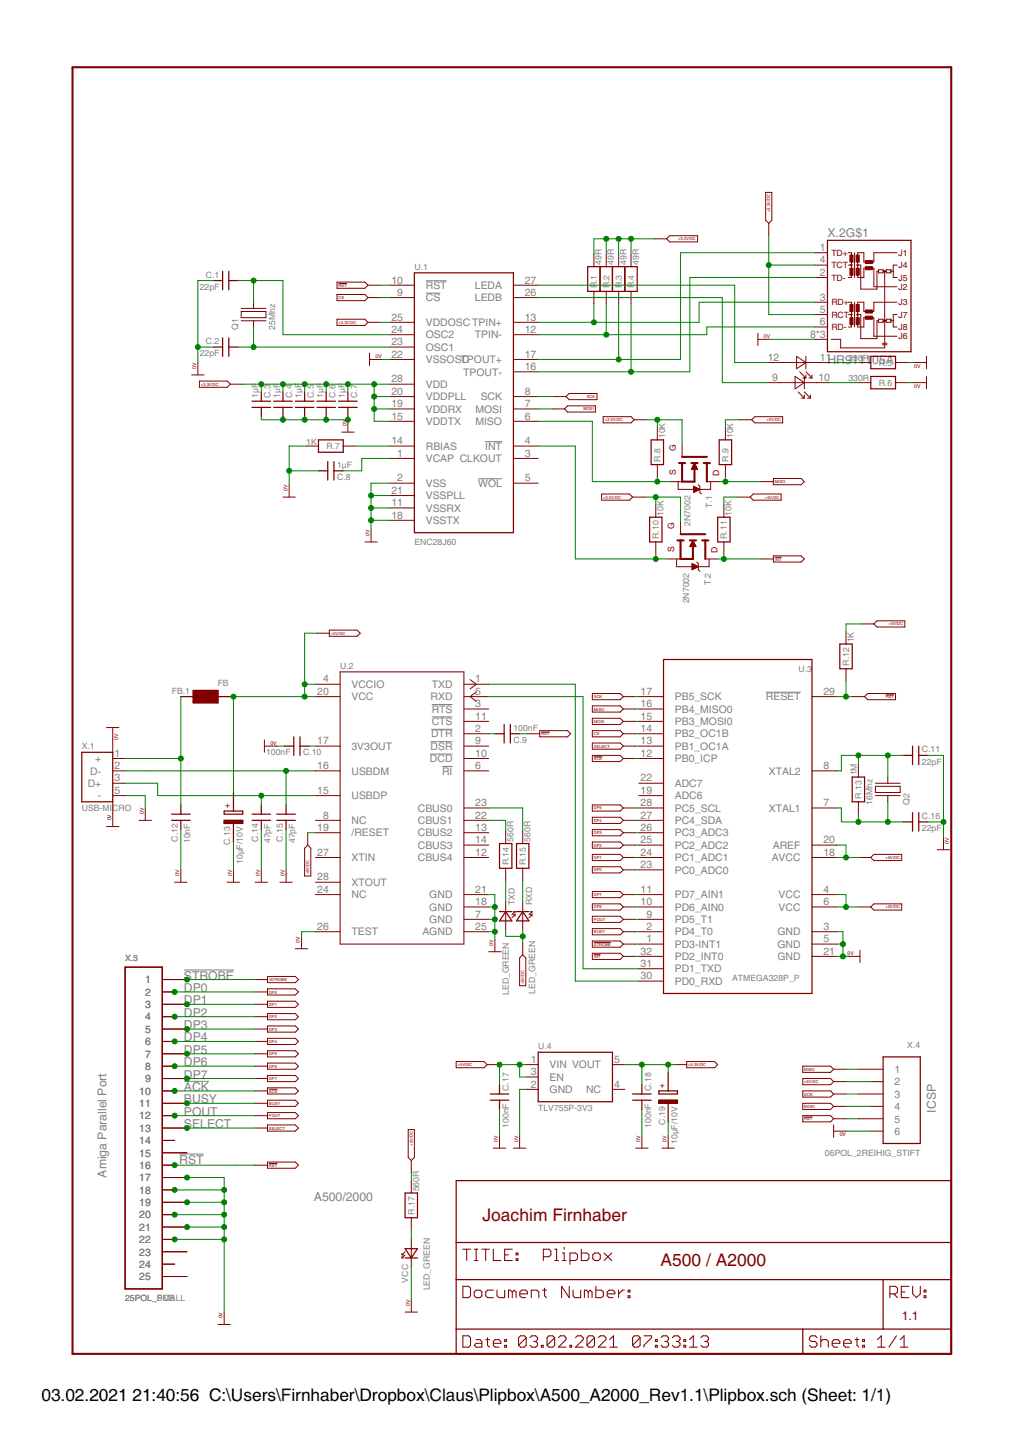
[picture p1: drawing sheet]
<svg xmlns="http://www.w3.org/2000/svg" width="210mm" height="297mm" viewBox="0 0 210 297" stroke-linecap="round" stroke-linejoin="round" font-family="sans-serif">
<g fill="none" stroke="#808080" stroke-width=".21">
<path d="M87.4 57.6h4.3M87.4 60.2h2.9M98.1 98.3h4.9M99.6 90.7h3.4M88.2 154.8h4.7M88.3 152.3h4.6M88.5 149.7h4.4M88.6 144.6h4.3M88.6 147.2h4.3M90.7 157.3h2.2M157.2 142.1h7.1M37.7 199.1h10.3"/>
<path d="M36.8 236.9h5M37.7 222h5.2"/>
</g>
<g fill="none" stroke="#800000" stroke-width=".42">
<path d="M14.9 13.8h180.3v264.1h-180.3zM139.3 95.1h1.3M140 93.8h5M140 95.1v3.8h2.5v-2.6M141.9 95.1h1.2M144.4 95.1h1.3M145 95.1v3.8M139 110.9h1.3M139.6 109.7h5.1M139.6 110.9v3.8h2.6v-2.5M141.5 110.9h1.3M144.1 110.9h1.3"/>
<path d="M144.7 110.9v3.8"/>
</g>
<g fill="none" stroke="#800000" stroke-width=".25">
<path d="M43.8 57.6h1.9M45.7 55.7v3.8M46.9 55.7v3.8M46.9 57.6h2M85 56h20.3v53.3h-20.3zM120.6 54.7h10.1v5.1h-10.1zM123.1 54.7v5.1M125.7 54.7v5.1M128.2 54.7v5.1M169.8 49.3h17.1v22.9h-17.1zM43.8 71.2h1.9M45.7 69.3v3.9"/>
<path d="M46.9 69.3v3.9M46.9 71.2h2M178.7 77.3h5v2.5h-5zM178.7 73.2h5v2.5h-5zM51.7 82.4h3.8M51.7 83.6h3.8M53.6 80.5v1.9M53.6 83.6v1.9M56.2 82.4h3.8M56.2 83.6h3.8M58.1 80.5v1.9M58.1 83.6v1.9"/>
<path d="M60.6 82.4h3.8M60.6 83.6h3.8M62.5 80.5v1.9M62.5 83.6v1.9M65 82.4h3.8M65 83.6h3.8M65.3 96.6h1.9M65.3 90.3h5.1v2.5h-5.1zM66.9 80.5v1.9M66.9 83.6v1.9M67.2 94.7v3.9M68.5 94.7v3.9"/>
<path d="M68.5 96.6h1.9M69.5 82.4h3.8M69.5 83.6h3.8M71.4 80.5v1.9M71.4 83.6v1.9M133.6 90.3h2.5v5.1h-2.5zM147.6 90.3h2.5v5.1h-2.5zM133.3 106.2h2.5v5.1h-2.5zM147.3 106.2h2.5v5.1h-2.5zM136.1 135.4h30.5v68.5h-30.5zM172.3 132.2h2.6v5.1h-2.6zM16.8 154.4h6.3v10.2h-6.3z"/>
<path d="M37.1 143h2.5M39.6 141.7h5.1v2.6h-5.1zM44.7 143h2.6M58.4 153.2h1.9M60.3 151.3v3.8M61.6 151.3v3.8M61.6 153.2h1.9M101.5 150.6h1.9M103.4 148.7v3.8M104.7 148.7v3.8M104.7 150.6h1.9M174.9 159.5h2.5v5.1h-2.5z"/>
<path d="M185.3 155.1h1.9M187.2 153.2v3.8M188.5 153.2v3.8M188.5 155.1h1.9M35.2 168.4h3.8M35.2 167.1h3.8M37.1 165.2v1.9M37.1 168.4v1.9M46 168.4h3.8v.6h-3.8zM46 166.5h3.8v.6h-3.8zM47.9 162.7v3.8M47.9 169v3.8"/>
<path d="M51.7 168.4h3.8M51.7 167.1h3.8M53.6 165.2v1.9M53.6 168.4v1.9M56.8 168.4h3.8M56.8 167.1h3.8M58.7 165.2v1.9M58.7 168.4v1.9M102.5 173.2h2.5v5h-2.5zM106 173.2h2.5v5h-2.5zM185.3 168.7h1.9M187.2 166.8v3.8"/>
<path d="M188.5 166.8v3.8M188.5 168.7h1.9M25.7 198.5h7.6v66.1h-7.6zM102.5 187.1h2.5M103.8 187.1l1.2 1.9h-2.5zM106 187.1h2.5M107.3 187.1l1.2 1.9h-2.5zM110.4 216h15.3v10.2h-15.3zM181.2 217h7.6v17.7h-7.6zM100.6 224.6h3.8M100.6 225.8h3.8M102.5 222.7v1.9"/>
<path d="M102.5 225.8v2M129.8 224.6h3.8M129.8 225.8h3.8M131.7 222.7v1.9M131.7 225.8v2M135.2 223.9h3.8v.7h-3.8zM135.2 225.8h3.8v.7h-3.8zM137.1 220.1v3.8M137.1 226.5v3.8M83.1 256.3h2.6l-1.3 1.9zM83.1 258.2h2.6M83.1 244.9h2.6v5.1h-2.6z"/>
<path d="M93.6 242.4h101.6v35.5h-101.6zM93.6 255.1h101.6M93.6 262.7h101.6M93.6 272.8h101.6M164.7 272.8v5.1M181.2 262.7v10.1"/>
</g>
<g fill="none" stroke="#800000" stroke-width=".21">
<path d="M157.1 39.5h1.3v5.7l-.7 .6-.6-.6zM69.2 57.9h5.7l.6 .6-.6 .7h-5.7zM69.5 58.2h1.7M75.5 58.5h2.5M79.9 58.5h5.1M105.3 58.5h5.1M121.9 52.2v2.5M121.9 59.8v2.6M124.4 52.2v2.5M124.4 59.8v2.6M126.9 52.2v2.5M126.9 59.8v2.6"/>
<path d="M129.5 52.2v2.5M129.5 59.8v2.6M134.2 49h2.6M137.4 48.4h5.7v1.3h-5.7l-.6-.7zM157.7 45.8v2.6M167.2 54.4h2.6M167.2 57h2.6M167.2 51.9h2.6M174.1 54.4h.6M174.1 51.9h.6v.5M174.7 56.5v.5h-.6M174.7 53.8v1.3"/>
<path d="M175.3 51.9v5.1M176 54.4h.6v5h3.3v-3.7h.4M176 52.4v-.5h1.2v1.9h.4M176 53.8v1.3M177.6 55.1h-.4v1.9h-1.2v-.5M179 55.1h.3v3.8h4.8M180.3 55.4h.9v.6h-.9zM181.2 55.7h.6M181.5 55.7v14.8M181.8 55.4h1v.6h-1zM182.8 55.7h.5M184.1 54.4h-.8v2.6h.8"/>
<path d="M184.1 51.9h-4.8v1.9h-.3M39.3 77h2.6M40.6 74.4v2.6M40.9 78.2h5.7l.7 .7-.7 .6h-5.7zM47.3 78.9h2.5M49.5 63.9h5.1v1.3h-5.1zM49.5 65.8h5.1M49.5 63.3h5.1M52 62v1.3M52 65.8v1.3M69.2 65.5h5.7l.6 .7-.6 .6h-5.7zM69.2 60.5h5.7l.6 .6-.6 .6h-5.7z"/>
<path d="M75.5 66.2h2.5M75.5 61.1h2.5M75.8 73.8h2.6M75.8 72.5v2.6M79.9 66.2h5.1M79.9 68.7h5.1M79.9 61.1h5.1M79.9 73.8h5.1M79.9 71.2h5.1M79.9 78.9h5.1M105.3 66.2h5.1M105.3 68.7h5.1"/>
<path d="M105.3 61.1h5.1M105.3 76.3h5.1M105.3 73.8h5.1M155.5 68.4v2.5M155.5 69.7h2.6M157.4 78.5h12.7M157.7 74.4h12.7M163.1 77.3l1.9 1.2-1.9 1.3zM163.4 73.2l2 1.2-2 1.3zM164.1 76.3l1.3 1.3M164.7 77.6h.7M165 77.3v2.5"/>
<path d="M165.4 73.2v2.5M165.4 77v.6M165.4 76.3l1.2 1.3M166 77.6h.6M166.6 77v.6M167.2 69.7h2.6M167.2 62h2.6M167.2 64.6h2.6M167.2 67.1h2.6M170.6 69.7h1.9v1.7h9v-.6M174.1 62h.6v.5M174.1 64.6h.6"/>
<path d="M174.7 66.7v.4h-.6M174.7 63.9v1.3M175.3 62v5.1M176 62.5v-.5h1.2v1.9h.4M176 64.6h.6v4.9h3.3v-3.7h.4M176 63.9v1.3M176.1 78.5h2.6M176.1 74.4h2.6M177.6 65.2h-.4v1.9h-1.2v-.4M179 65.2h.3v3.8h4.8M180.3 65.5h.9v.7h-.9zM181.1 70.5h.9"/>
<path d="M181.1 70.8h.9M181.2 65.8h.6M181.8 65.5h1v.7h-1zM182.8 65.8h.5M183.7 78.5h2.6M183.7 74.4h2.6M184.1 62h-4.8v1.9h-.3M184.1 64.6h-.8v2.5h.8M187.6 78.5h2.5M187.6 74.4h2.5M190.1 73.2v2.5M190.1 77.3v2.5"/>
<path d="M59.3 99.5v2.5M62.8 91.6h2.5M70.1 88.7h2.5M70.4 91.6h2.6M71.4 86.2v2.5M79.9 91.6h5.1M79.9 81.4h5.1M79.9 83.9h5.1M79.9 86.5h5.1M79.9 99.2h5.1M79.9 94.1h5.1M105.3 91.6h5.1"/>
<path d="M105.3 81.4h5.1M105.3 83.9h5.1M105.3 86.5h5.1M105.3 99.2h5.1M105.3 94.1h5.1M113.3 83.9h2.5M113.6 81.4h2.5M116.5 83.3h5.7v1.3h-5.7l-.7-.7zM116.8 80.8h5.7v1.2h-5.7l-.7-.6zM123.8 85.5h5.7l.6 .7-.6 .6h-5.7zM130.1 86.2h2.6M134.9 87.8v2.5"/>
<path d="M134.9 95.4v2.5M137.4 98.9h2.6M139.1 98.9v1.6l4.4-.1M140 91.2v2.6M141.9 96.2h1.2M142 96.1h1M142 96h1M142 95.9h.9M142.1 95.8h.8M142.2 95.7h.6M142.2 95.5h.5M142.3 95.5h.4"/>
<path d="M142.3 99.8l1.3 .7M142.3 99.8v1.3l1.3-.6M142.3 99.9h.2M142.3 99.8h.1M142.3 95.4h.3M142.4 95.3h.2M142.4 95.2h.1M142.5 95.1h.1M142.5 95.1l.6 1.2h-1.2zM143.3 99.5l.3 .3v1.3l.3 .3M145 98.9h2.6M145.8 98.9v1.6h-2.2"/>
<path d="M148.8 87.8v2.5M148.8 95.4v2.5M151.7 86.2h2.5M154.9 85.5h5.7v1.3h-5.7l-.7-.6zM156.1 98.9h2.6M158.7 98.2h5.7l.6 .7-.6 .6h-5.7zM163.8 80.5l1.2 1.2M164.4 81.7h.6M165 81.1v.6M165 80.5l1.3 1.2M165.7 81.7h.6M166.3 81.1v.6"/>
<path d="M58.1 102h2.5M74.9 111.3h2.5M76.1 108.7v2.6M79.9 104.3h5.1M79.9 106.8h5.1M79.9 101.7h5.1M123.4 101.4h5.8l.6 .6-.6 .7h-5.8zM129.8 102h2.5M134.6 103.6v2.6M134.6 111.3v2.5M137.1 114.7h2.5M138.8 114.7v1.6h3.2"/>
<path d="M139.6 107.1v2.6M141.6 112.1h1.2M141.6 112h1.1M141.7 111.9h1M141.7 111.8h.9M141.8 111.7h.8M141.8 111.7h.7M141.9 111.5h.6M141.9 111.5h.5M142 111.4h.4M142 111.3h.3M142 115.7l1.3 .6-1.3 .7z"/>
<path d="M142 116.9h.2M142 116.8h.4M142 116.7h.6M142 116.6h.7M142 116.5h.9M142 116.4h1.1M142 116.3h1.2M142 116.2h1M142 116.1h.9M142 116h.7M142 115.9h.5M142 115.8h.3"/>
<path d="M142 115.7h.1M142 111.2h.3M142.1 111.1h.1M142.2 111h.1M142.2 110.9l.6 1.3h-1.3zM142.3 101.1h.1M142.3 101h.3M142.3 100.9h.4M142.3 100.8h.6M142.3 100.7h.8M142.3 100.6h1M142.3 100.5h1.2"/>
<path d="M142.3 100.3h1M142.3 100.2h.8M142.3 100.1h.6M142.3 100h.4M143 115.4l.3 .3v1.3l.3 .3M144.7 114.7h2.6M145.5 114.7v1.6h-2.2M148.5 103.6v2.6M148.5 111.3v2.5M151.4 102h2.5M154.6 101.4h5.7v1.3h-5.7l-.7-.7zM156.1 114.7h2.6"/>
<path d="M158.7 114.1h5.7l.6 .6-.6 .7h-5.7zM159 114.4h1.4M65 130h2.6M67.6 129.3h5.7l.6 .7-.6 .6h-5.7zM69.8 137.9h25.4v55.9h-25.4zM96.5 139.5l1.2 1-1.2 .9M173.6 129.7v2.5M173.6 137.3v2.5M176.8 128.1h2.5M179.9 127.4h5.8v1.3h-5.8l-.6-.6zM21.9 149.4h2.5M23.1 155.7h2.6"/>
<path d="M23.1 158.2h2.6M23.1 149.4v5M54.3 153.2h2.5M54.3 151.9v2.5M64.7 153.2h5.1M64.7 143h5.1M64.7 158.2h5.1M64.7 140.5h5.1M95.2 155.7h5.1M95.2 153.2h5.1M95.2 145.5h5.1M95.2 148.1h5.1"/>
<path d="M95.2 143h5.1M95.2 150.6h5.1M95.2 158.2h5.1M95.2 140.5h5.1M97.7 142l-1.2 1 1.2 1M108.2 150.6h2.5M110.7 150h5.8l.6 .6-.6 .7h-5.8zM111.1 150.3h1.7M121.5 142.4h5.8l.6 .6-.6 .6h-5.8zM121.5 144.9h5.8l.6 .6-.6 .7h-5.8zM121.5 147.4h5.8l.6 .7-.6 .6h-5.8zM121.5 150h5.8l.6 .6-.6 .7h-5.8z"/>
<path d="M121.5 152.5h5.8l.6 .7-.6 .6h-5.8zM121.5 155.1h5.8l.6 .6-.6 .6h-5.8zM121.9 155.4h1.7M127.9 155.7h2.5M127.9 153.2h2.5M127.9 145.5h2.5M127.9 148.1h2.5M127.9 143h2.5M127.9 150.6h2.5M131.1 155.7h5M131.1 153.2h5M131.1 145.5h5"/>
<path d="M131.1 148.1h5M131.1 143h5M131.1 150.6h5M166.6 143h5.1M166.6 158.2h5.1M174.9 143h2.5M176.1 157v2.5M178 142.4h5.7v1.2h-5.7l-.6-.6zM181.7 142.6h1.7M182.2 159.5v1.3M21.9 169.7h2.5M23.1 163.3h2.6"/>
<path d="M23.1 160.8h2.6M23.1 164.6v5.1M28.5 168.4h2.6M29.8 165.9v2.5M37.1 178.6v2.5M47.9 178.6v2.5M53.6 178.6v2.5M58.7 178.6v2.5M62.5 174.1l.6-.6 .7 .6v5.7h-1.3zM63.1 170.9v2.6M64.7 176h5.1M64.7 170.9h5.1"/>
<path d="M64.7 168.4h5.1M64.7 163.3h5.1M95.2 176h5.1M95.2 173.5h5.1M95.2 170.9h5.1M95.2 168.4h5.1M95.2 165.9h5.1M103.8 170.6v2.6M103.8 178.2v2.6M107.3 170.6v2.6M107.3 178.2v2.6M121.5 165.2h5.8l.6 .7-.6 .6h-5.8z"/>
<path d="M121.5 167.8h5.8l.6 .6-.6 .6h-5.8zM121.5 170.3h5.8l.6 .6-.6 .7h-5.8zM121.5 172.8h5.8l.6 .7-.6 .6h-5.8zM121.5 175.4h5.8l.6 .6-.6 .7h-5.8zM121.5 177.9h5.8l.6 .7-.6 .6h-5.8zM127.9 178.6h2.5M127.9 176h2.5M127.9 173.5h2.5M127.9 170.9h2.5M127.9 168.4h2.5M127.9 165.9h2.5M131.1 178.6h5"/>
<path d="M131.1 176h5M131.1 173.5h5M131.1 170.9h5M131.1 168.4h5M131.1 165.9h5M131.1 163.3h5M131.1 160.8h5M166.6 176h5.1M166.6 173.5h5.1M166.6 165.9h5.1M176.1 176h2.6M176.1 164.6v2.5"/>
<path d="M179.3 175.4h5.7v1.3h-5.7l-.6-.7zM179.6 161.4h5.1v1.3h-5.1zM179.6 163.3h5.1M179.6 160.8h5.1M182.2 163.3v1.3M192.3 174.4h2.6M193.6 171.9v2.5M35.8 181.1h2.6M46.6 181.1h2.6M52.3 181.1h2.6M57.4 181.1h2.6M60.6 194.8h2.5"/>
<path d="M61.9 192.2v2.6M64.7 191.3h5.1M64.7 183.6h5.1M64.7 181.1h5.1M95.2 191.3h5.1M95.2 186.2h5.1M95.2 183.6h5.1M95.2 188.7h5.1M100.3 195.4h2.5M101.5 192.8v2.6M103.8 185.2v5.7M105.3 187.8h.4"/>
<path d="M105.3 187.1h.4M105.7 187.1l-.7 .7M105.7 187.8l-.7 .6M105.7 187.1v.4M105.7 187.8v.3M106.6 196.6l.7-.6 .6 .6v5.8h-1.3zM107.3 185.2v5.7M107.3 193.5v2.5M108.8 187.8h.4M108.8 187.1h.4M109.2 187.1l-.7 .7M109.2 187.8l-.7 .6"/>
<path d="M109.2 187.1v.4M109.2 187.8v.3M121.5 193.2h5.8l.6 .6-.6 .6h-5.8zM121.5 183h5.8l.6 .6-.6 .7h-5.8zM121.5 185.5h5.8l.6 .7-.6 .6h-5.8zM121.5 188.1h5.8l.6 .6-.6 .7h-5.8zM121.5 190.6h5.8l.6 .7-.6 .6h-5.8zM121.5 195.7h5.8l.6 .6-.6 .7h-5.8zM121.9 193.5h3.4M121.9 196h1.3M127.9 193.8h2.5M127.9 191.3h2.5"/>
<path d="M127.9 186.2h2.5M127.9 183.6h2.5M127.9 188.7h2.5M127.9 196.3h2.5M131.1 193.8h5M131.1 191.3h5M131.1 186.2h5M131.1 183.6h5M131.1 188.7h5M131.1 196.3h5M131.1 198.9h5M166.6 193.8h5.1"/>
<path d="M166.6 191.3h5.1M166.6 186.2h5.1M166.6 183.6h5.1M166.6 196.3h5.1M173.9 196.3h2.5M176.1 186.2h2.6M176.4 195.1v2.5M179.3 185.5h5.7v1.3h-5.7l-.6-.6zM33.3 201.1h5.1M33.3 203.6h2.5M33.3 206.2h5.1M33.3 208.7h2.5"/>
<path d="M33.3 211.2h5.1M33.3 213.8h2.5M33.3 216.3h5.1M33.3 218.9h2.5M52.3 201.1h2.6M52.3 203.6h2.6M52.3 206.2h2.6M52.3 208.7h2.6M52.3 211.2h2.6M52.3 213.8h2.6M52.3 216.3h2.6M52.3 218.9h2.6"/>
<path d="M54.9 200.4h5.7l.6 .7-.6 .6h-5.7zM54.9 203h5.7l.6 .6-.6 .7h-5.7zM54.9 205.5h5.7l.6 .7-.6 .6h-5.7zM54.9 208.1h5.7l.6 .6-.6 .6h-5.7zM54.9 210.6h5.7l.6 .6-.6 .7h-5.7zM54.9 213.1h5.7l.6 .7-.6 .6h-5.7zM54.9 215.7h5.7l.6 .6-.6 .7h-5.7zM54.9 218.2h5.7l.6 .7-.6 .6h-5.7zM93.6 217.9h5.7l.6 .6-.6 .7h-5.7zM99.9 218.5h2.6M107.9 218.5h2.5M125.7 218.5h2.5"/>
<path d="M131.1 201.4h5M138.4 218.5h2.5M140.9 217.9h5.7l.7 .6-.7 .7h-5.7zM164.7 218.9h5.7l.6 .6-.6 .6h-5.7zM171 219.5h2.6M176.1 219.5h5.1M33.3 221.4h5.1M33.3 223.9h2.5M33.3 226.5h5.1M33.3 229h2.5M33.3 231.6h5.1M33.3 234.1h2.5"/>
<path d="M33.3 236.6h5.1M33.3 239.2h2.5M52.3 221.4h2.6M52.3 223.9h2.6M52.3 226.5h2.6M52.3 229h2.6M52.3 231.6h2.6M52.3 239.2h2.6M54.9 220.8h5.7l.6 .6-.6 .6h-5.7zM54.9 223.3h5.7l.6 .6-.6 .7h-5.7zM54.9 225.8h5.7l.6 .7-.6 .6h-5.7zM54.9 228.4h5.7l.6 .6-.6 .7h-5.7z"/>
<path d="M54.9 230.9h5.7l.6 .7-.6 .6h-5.7zM54.9 238.5h5.7l.6 .7-.6 .6h-5.7zM55.2 223.6h1.8M55.2 238.8h1.7M83.8 231.9h1.2v5.7l-.6 .6-.6-.6zM84.4 238.2v2.6M101.2 235.7h2.6M102.5 233.2v2.5M105.3 235.7h2.6M106.6 233.2v2.5M107.9 221.1h2.5M107.9 223.6h2.5"/>
<path d="M125.7 223.6h2.5M130.4 235.7h2.6M131.7 233.2v2.5M135.8 235.7h2.6M137.1 233.2v2.5M164.7 221.4h5.7l.6 .6-.6 .7h-5.7zM164.7 223.9h5.7l.6 .7-.6 .6h-5.7zM164.7 226.5h5.7l.6 .6-.6 .7h-5.7zM164.7 229h5.7l.6 .7-.6 .6h-5.7zM165 229.3h1.7M171 222h2.6M171 224.6h2.6"/>
<path d="M171 227.1h2.6M171 229.7h2.6M171 232.2h2.6M171 230.9v2.6M176.1 224.6h5.1M176.1 229.7h5.1M178.7 222h2.5M178.7 227.1h2.5M178.7 232.2h2.5M33.3 241.7h5.1M33.3 244.3h2.5M33.3 246.8h5.1"/>
<path d="M33.3 249.3h2.5M33.3 251.9h5.1M33.3 254.4h2.5M33.3 257h5.1M33.3 259.5h2.5M82.5 257.6h.3M82.5 257.3v.3M82.5 257.9v.3M82.5 258.2h.3M83.1 257l-.6 .6M83.1 257.6l-.6 .6M84.4 242.4v2.5"/>
<path d="M84.4 250v2.5M84.4 254.4v5.7M95 256.4h1.5M95.8 256.4v2.4M97.3 256.4h.8M97.3 258.8h.8M97.7 256.4v2.4M98.9 256.4h1.5M99.7 256.4v2.4M101.2 256.4v2.4h1.6M103.5 257.6h.8M105.1 256.4h-1.6v2.4h1.6"/>
<path d="M105.9 258.4h.4v.4h-.4zM105.9 257.2h.4v.4h-.4zM111.5 258h1.1l.4-.4v-.8l-.4-.4h-1.1v2.4M113.8 256.4h.4v2.4M113.8 258.8h.8M115.4 258.8h.8M115.4 257.2h.4v1.6M115.8 256v.4M116.9 258.8h1.2l.4-.4v-.8l-.4-.4h-1.2v2.3M119.3 256.4v2.4h1.1l.4-.4v-.8l-.4-.4h-1.1M121.6 257.6l.4-.4h.8l.4 .4v.8l-.4 .4h-.8l-.4-.4zM124 257.2l1.5 1.6"/>
<path d="M125.5 257.2l-1.5 1.6M33.3 262h5.1M44.7 271.9h2.6M46 269.3v2.6M83.1 269.3h2.6M84.4 266.8v2.5M95 264.1h1.1l.4 .3v1.6l-.4 .4h-1.1zM95 274.2h1.1l.4 .4v1.6l-.4 .3h-1.1zM97.3 265.2l.4-.4h.8l.4 .4v.8l-.4 .4h-.8l-.4-.4zM97.7 275h.8l.4 .4v1.1h-1.2l-.4-.3 .4-.4h1.2M99.7 275h.7M100 274.6v1.6l.4 .3"/>
<path d="M101.2 275.8h1.6v-.4l-.4-.4h-.8l-.4 .4v.8l.4 .3h.8M101.2 264.8h-1.2l-.3 .4v.8l.3 .4h1.2M102 264.8v1.2l.4 .4h1.1v-1.6M103.5 276.2h.4v.3h-.4zM103.5 275h.4v.4h-.4zM105.1 265.2l-.4-.4h-.4v1.6M105.1 265.2l.4-.4 .4 .4v1.2M105.1 265.2v1.2M106.7 265.6h1.5v-.4l-.4-.4h-.7l-.4 .4v.8l.4 .4h.7M108 274.6v1.6l-.4 .3h-.8l-.4-.3M108 274.6l-.4-.4h-.8l-.4 .4v1.6M108 274.6l-1.6 1.6"/>
<path d="M108.7 274.6l.4-.4h.8l.4 .4v.4l-.4 .4M109 266.4v-1.6h1.2l.4 .4v1.2M109.5 275.4h.4M109.9 275.4l.4 .4v.4l-.4 .3h-.8l-.4-.3M111.1 276.2h.4v.3h-.4zM111.3 264.8h.8M111.7 264.4v1.6l.4 .4M113.8 274.6v1.6l-.4 .3h-.8l-.4-.3M113.8 274.6l-.4-.4h-.8l-.4 .4v1.6M113.8 274.6l-1.6 1.6M114.6 274.6l.4-.4h.8l.3 .4v.4l-1.5 1.5h1.5M116.8 264.1v2.3l-1.6-2.3v2.3"/>
<path d="M116.9 276.2h.4v.3h-.4zM117.6 264.8v1.2l.4 .4h1.1v-1.6M118.1 274.6l.4-.4h.8l.4 .4v.4l-1.6 1.5h1.6M120.7 265.2l-.4-.4h-.4v1.6M120.7 265.2v1.2M120.7 265.2l.4-.4 .4 .4v1.2M122 274.6v1.6l-.4 .3h-.8l-.4-.3M122 274.6l-.4-.4h-.8l-.4 .4v1.6M122 274.6l-1.6 1.6M122.3 264.1v2.3h1.1l.4-.4v-.8l-.4-.4h-1.1M122.8 274.6l.4-.4h.7l.4 .4v.4l-1.5 1.5h1.5M124.6 265.6h1.6v-.4l-.4-.4h-.8l-.4 .4v.8l.4 .4h.8"/>
<path d="M125.1 276.5h1.6M125.1 275l.8-.8v2.3M126.9 264.8v1.6M128.1 264.8h-.4l-.8 .8M128.9 266h.4v.4h-.4zM128.9 264.8h.4v.4h-.4zM131.3 274.6v1.6l-.3 .3h-.8l-.4-.3M131.3 274.6l-.3-.4h-.8l-.4 .4v1.6M131.3 274.6l-1.5 1.6M132.1 274.2h1.6v.4l-1.6 1.6v.3M134.5 276.2h.4v.3h-.4zM134.5 275h.4v.4h-.4z"/>
<path d="M135.6 274.6l.4-.4h.8l.4 .4v.4l-.4 .4M136.4 275.4h.4M136.8 275.4l.4 .4v.4l-.4 .3h-.8l-.4-.3M138 274.6l.4-.4h.7l.4 .4v.4l-.4 .4M138.7 275.4h.4M139.1 275.4l.4 .4v.4l-.4 .3h-.7l-.4-.3M140.3 276.2h.4v.3h-.4zM140.3 275h.4v.4h-.4zM141.5 276.5h1.5M141.5 275l.8-.8v2.3M143.8 274.6l.4-.4h.8l.4 .4v.4l-.4 .4M144.6 275.4h.4"/>
<path d="M145 275.4l.4 .4v.4l-.4 .3h-.8l-.4-.3M167.6 274.6l-.3-.4h-.8l-.4 .4v.4l.4 .4h.8l.3 .4v.4l-.3 .3h-.8l-.4-.3M168.4 275.4l.4-.4h.8l.4 .4v1.1M168.4 274.2v2.3M170.8 275.8h1.5v-.4l-.4-.4h-.7l-.4 .4v.8l.4 .3h.7M173.1 275.8h1.5v-.4l-.3-.4h-.8l-.4 .4v.8l.4 .3h.8M175.4 275h.8M175.8 274.6v1.6l.4 .3M177 276.2h.4v.3h-.4zM177 275h.4v.4h-.4zM180 276.5h1.6M180 275l.8-.8v2.3"/>
<path d="M182.6 265.6h1.1l.4-.4v-.8l-.4-.3h-1.1v2.3M183.4 265.6l.7 .8M183.9 274.2l-1.5 2.3M184.7 276.5h1.6M184.7 275l.8-.8v2.3M184.9 265.2h.8M186.5 264.1h-1.6v2.3h1.6M187.3 264.1v1.5l.7 .8 .8-.8v-1.5M189.6 266h.4v.4h-.4zM189.6 264.8h.4v.4h-.4z"/>
</g>
<g fill="#800000" stroke="#800000" stroke-width=".21">
<path d="M39.6 141.7h5.1v2.6h-5.1z"/>
<path d="M46 168.4h3.8v.6h-3.8z"/>
<path d="M135.2 225.8h3.8v.7h-3.8z"/>
<path d="M174.4 52.4h.6v1.4h-.6z"/>
<path d="M175.7 52.4h.6v1.4h-.6z"/>
<path d="M174.4 55.1h.6v1.4h-.6z"/>
<path d="M175.7 55.1h.6v1.4h-.6z"/>
<path d="M177.6 53.5h1.4v.6h-1.4z"/>
<path d="M177.6 54.7h1.4v.7h-1.4z"/>
<path d="M174.4 62.5h.6v1.5h-.6z"/>
<path d="M175.7 62.5h.6v1.5h-.6z"/>
<path d="M174.4 65.2h.6v1.5h-.6z"/>
<path d="M175.7 65.2h.6v1.5h-.6z"/>
<path d="M177.6 63.6h1.4v.7h-1.4z"/>
<path d="M177.6 64.9h1.4v.6h-1.4z"/>
</g>
<g fill="#800000" stroke="#800000" stroke-width=".21">
<path d="M174.6 54.3h.2v.2h-.2v-.1h.1z" fill-rule="evenodd"/>
<path d="M181.4 55.6h.2v.2h-.2v-.1h.1z" fill-rule="evenodd"/>
<path d="M175.9 54.3h.2v.2h-.2l-.1-.1h.2z" fill-rule="evenodd"/>
<path d="M174.6 64.5h.2v.2h-.2v-.1h.1z" fill-rule="evenodd"/>
<path d="M181.4 65.8h.2v.2h-.2v-.2h.1z" fill-rule="evenodd"/>
<path d="M175.9 64.5h.2v.2h-.2l-.1-.1h.2z" fill-rule="evenodd"/>
</g>
<g fill="none" stroke="#008000" stroke-width=".21">
<path d="M43.8 57.6h-3.2v16.8M48.9 57.6h9.2v11.1h21.8M52 57.6v4.4M78 58.5h1.9M110.4 58.5h40.3v15.9h7M124.4 49v3.2M126.9 49v3.2M129.5 49v3.2M134.2 49h-12.3v3.2M157.7 48.4v16.2h9.5M157.7 54.4h9.5M167.2 51.9h-27.6v21.9h-29.2"/>
<path d="M167.2 57h-25.7v19.3h-31.1M40.6 71.2h3.2M48.9 71.2h31M49.8 78.9h30.1M52 67.1v4.1M53.6 78.9v1.6M58.1 78.9v1.6M62.5 78.9v1.6M66.9 78.9v1.6M71.4 78.9v1.6M76.8 78.9v7.6h3.1M78 61.1h1.9"/>
<path d="M78 66.2h1.9M78.4 73.8h1.5M110.4 61.1h37.8v17.4h9.2M121.9 62.4v3.8M124.4 62.4v6.3M126.9 62.4v11.4M129.5 62.4v13.9M158.1 69.7h9.1M167.2 62h-23.8v4.2h-33M167.2 67.1h-22.2v1.6h-34.6M170.1 78.5h6M170.4 74.4h5.7"/>
<path d="M186.3 78.5h1.3M186.3 74.4h1.3M53.6 85.5v.7h17.8v-.7M58.1 85.5v.7M59.3 96.6h6M62.5 85.5v.7M62.8 91.6h-3.5v7.9M66.9 85.5v.7M73 91.6h6.9M76.8 83.9h3.1M76.8 81.4h3.1M79.9 99.2h-3.8v9.5"/>
<path d="M79.9 94.1h-5.7v2.5h-3.8M110.4 91.6h7.6v23.1h19.1M110.4 86.5h11.1v12.4h15.9M110.4 83.9h2.9M110.4 81.4h3.2M132.7 86.2h7.3v5M134.9 86.2v1.6M134.9 97.9v1M147.6 98.9h8.5M148.8 97.9v1M151.7 86.2h-2.9v1.6M76.1 101.7h3.8"/>
<path d="M76.1 104.3h3.8M76.1 106.8h3.8M132.3 102h7.3v5.1M134.6 102v1.6M134.6 113.8v.9M147.3 114.7h8.8M148.5 113.8v.9M151.4 102h-2.9v1.6M65 130h-2.5v13M173.6 139.8v3.2M176.8 128.1h-3.2v1.6M25.7 155.7h11.4"/>
<path d="M25.7 158.2h39M37.1 143v22.2M47.3 143h17.4M47.9 143v19.7M56.8 153.2h1.6M58.7 158.2v7M62.5 140.5h2.2M63.5 153.2h1.2M100.3 143h19.3v55.9h11.5M100.3 140.5h17.7v60.9h13.1M100.3 150.6h1.2M106.6 150.6h1.6"/>
<path d="M130.4 153.2h.7M130.4 143h.7M130.4 155.7h.7M130.4 145.5h.7M130.4 148.1h.7M130.4 150.6h.7M171.7 143h3.2M176.1 155.1v1.9M182.2 155.1v4.4M185.3 155.1h-12.7v3.1h-.9M190.4 155.1h3.2v16.8M25.7 163.3h4.1v2.6"/>
<path d="M25.7 160.8h6.6v2.5h32.4M37.1 170.3v8.3M47.9 172.8v5.8M53.6 163.3v1.9M53.6 170.3v8.3M58.7 170.3v8.3M63.1 170.9h1.6M100.3 168.4h3.5v2.2M100.3 165.9h7v4.7M130.4 178.6h.7M130.4 176h.7M130.4 173.5h.7"/>
<path d="M130.4 170.9h.7M130.4 168.4h.7M130.4 165.9h.7M171.7 176h4.4M171.7 173.5h1.9v2.5M171.7 165.9h.9v2.8h12.7M176.1 167.1v1.6M182.2 164.6v4.1M190.4 168.7h3.2M64.7 191.3h-2.8v.9M100.3 191.3h1.2M100.3 188.7h1.2"/>
<path d="M100.3 186.2h1.2M100.3 183.6h1.2v9.2M103.8 190.9v1.3h3.5M103.8 180.8v4.4M107.3 180.8v4.4M107.3 190.9v2.6M130.4 191.3h.7M130.4 188.7h.7M130.4 186.2h.7M130.4 183.6h.7M130.4 193.8h.7M130.4 196.3h.7"/>
<path d="M171.7 191.3h1.3v5M171.7 186.2h4.4M171.7 183.6h1.9v2.6M171.7 193.8h1.3M171.7 196.3h2.2M35.8 203.6h16.5M35.8 208.7h16.5M35.8 213.8h16.5M35.8 218.9h16.5M38.4 206.2h13.9M38.4 211.2h13.9M38.4 216.3h13.9"/>
<path d="M38.4 201.1h13.9M106.6 218.5v2.6h1.3M107.9 218.5h-5.4v4.2M128.2 218.5h10.2M131.7 218.5v4.2M137.1 218.5v1.6M173.6 219.5h2.5M35.8 229h16.5M35.8 223.9h16.5M35.8 239.2h16.5M38.4 226.5h13.9M38.4 231.6h13.9"/>
<path d="M38.4 221.4h13.9M102.5 227.8v5.4M107.9 223.6h-1.3v9.6M131.7 227.8v5.4M137.1 230.3v2.9M173.6 222h5.1M173.6 232.2h5.1M173.6 227.1h5.1M173.6 224.6h2.5M173.6 229.7h2.5M35.8 244.3h10.2M35.8 249.3h10.2"/>
<path d="M35.8 254.4h10.2M38.4 241.7h7.6v27.6M38.4 246.8h7.6M38.4 251.9h7.6M84.4 240.8v1.6M84.4 252.5v1.9M84.4 260.1v6.7"/>
</g>
<g fill="#008000" stroke="#008000" stroke-width=".21">
<circle cx="38.4" cy="226.5" r=".51"/>
<circle cx="35.8" cy="229" r=".51"/>
<circle cx="38.4" cy="231.6" r=".51"/>
<circle cx="35.8" cy="203.6" r=".51"/>
<circle cx="38.4" cy="206.2" r=".51"/>
<circle cx="35.8" cy="208.7" r=".51"/>
<circle cx="38.4" cy="211.2" r=".51"/>
<circle cx="35.8" cy="213.8" r=".51"/>
<circle cx="38.4" cy="216.3" r=".51"/>
<circle cx="35.8" cy="218.9" r=".51"/>
<circle cx="38.4" cy="221.4" r=".51"/>
<circle cx="47.9" cy="143" r=".51"/>
<circle cx="62.5" cy="143" r=".51"/>
<circle cx="62.5" cy="140.5" r=".51"/>
<circle cx="173.6" cy="176" r=".51"/>
<circle cx="173.6" cy="186.2" r=".51"/>
<circle cx="102.5" cy="218.5" r=".51"/>
<circle cx="106.6" cy="218.5" r=".51"/>
<circle cx="107.3" cy="192.2" r=".51"/>
<circle cx="35.8" cy="223.9" r=".51"/>
<circle cx="38.4" cy="201.1" r=".51"/>
<circle cx="101.5" cy="188.7" r=".51"/>
<circle cx="101.5" cy="186.2" r=".51"/>
<circle cx="101.5" cy="191.3" r=".51"/>
<circle cx="193.6" cy="168.7" r=".51"/>
<circle cx="173" cy="196.3" r=".51"/>
<circle cx="173" cy="193.8" r=".51"/>
<circle cx="76.1" cy="101.7" r=".51"/>
<circle cx="76.1" cy="104.3" r=".51"/>
<circle cx="76.1" cy="106.8" r=".51"/>
<circle cx="59.3" cy="96.6" r=".51"/>
<circle cx="71.4" cy="86.2" r=".51"/>
<circle cx="66.9" cy="86.2" r=".51"/>
<circle cx="62.5" cy="86.2" r=".51"/>
<circle cx="58.1" cy="86.2" r=".51"/>
<circle cx="40.6" cy="71.2" r=".51"/>
<circle cx="46" cy="244.3" r=".51"/>
<circle cx="46" cy="246.8" r=".51"/>
<circle cx="46" cy="249.3" r=".51"/>
<circle cx="46" cy="251.9" r=".51"/>
<circle cx="46" cy="254.4" r=".51"/>
<circle cx="38.4" cy="241.7" r=".51"/>
<circle cx="35.8" cy="244.3" r=".51"/>
<circle cx="38.4" cy="246.8" r=".51"/>
<circle cx="35.8" cy="249.3" r=".51"/>
<circle cx="38.4" cy="251.9" r=".51"/>
<circle cx="35.8" cy="254.4" r=".51"/>
<circle cx="148.8" cy="98.9" r=".51"/>
<circle cx="37.1" cy="155.7" r=".51"/>
<circle cx="58.7" cy="158.2" r=".51"/>
<circle cx="53.6" cy="163.3" r=".51"/>
<circle cx="176.1" cy="168.7" r=".51"/>
<circle cx="182.2" cy="168.7" r=".51"/>
<circle cx="176.1" cy="155.1" r=".51"/>
<circle cx="182.2" cy="155.1" r=".51"/>
<circle cx="131.7" cy="218.5" r=".51"/>
<circle cx="137.1" cy="218.5" r=".51"/>
<circle cx="124.4" cy="49" r=".51"/>
<circle cx="126.9" cy="49" r=".51"/>
<circle cx="129.5" cy="49" r=".51"/>
<circle cx="76.8" cy="83.9" r=".51"/>
<circle cx="76.8" cy="81.4" r=".51"/>
<circle cx="76.8" cy="78.9" r=".51"/>
<circle cx="53.6" cy="78.9" r=".51"/>
<circle cx="58.1" cy="78.9" r=".51"/>
<circle cx="62.5" cy="78.9" r=".51"/>
<circle cx="66.9" cy="78.9" r=".51"/>
<circle cx="71.4" cy="78.9" r=".51"/>
<circle cx="134.9" cy="86.2" r=".51"/>
<circle cx="134.6" cy="102" r=".51"/>
<circle cx="157.7" cy="54.4" r=".51"/>
<circle cx="121.9" cy="66.2" r=".51"/>
<circle cx="124.4" cy="68.7" r=".51"/>
<circle cx="126.9" cy="73.8" r=".51"/>
<circle cx="129.5" cy="76.3" r=".51"/>
<circle cx="52" cy="71.2" r=".51"/>
<circle cx="52" cy="57.6" r=".51"/>
<circle cx="134.9" cy="98.9" r=".51"/>
<circle cx="134.6" cy="114.7" r=".51"/>
<circle cx="173.6" cy="143" r=".51"/>
<circle cx="35.8" cy="239.2" r=".51"/>
<circle cx="148.5" cy="114.7" r=".51"/>
</g>
<g font-size="4.1" fill="#800000">
<text x="99" y="250.6">Joachim Firnhaber</text>
<text x="135.5" y="259.8">A500 / A2000</text>
</g>
<g font-size="4.1">
<text x="8.5" y="287.5">03.02.2021</text>
<text x="27.2" y="287.5">21:40:56 C:\Users\Firnhaber\Dropbox\Claus\Plipbox\A500_A2000_Rev1.1\Plipbox.sch (Sheet: 1/1)</text>
</g>
<g font-size="2.9" fill="#808080">
<text x="169.8" y="48.7">X.2G$1</text>
<text x="169.8" y="74.7">HR911105A</text>
<text x="37.7" y="203.6">DP0</text>
<text x="37.7" y="201.1">STROBE</text>
<text x="37.7" y="206.2">DP1</text>
<text x="37.7" y="208.7">DP2</text>
<text x="37.7" y="211.3">DP3</text>
<text x="37.7" y="213.8">DP4</text>
<text x="37.7" y="216.3">DP5</text>
<text x="37.7" y="218.9">DP6</text>
<text x="37.7" y="221.4">DP7</text>
<text x="37.7" y="226.5">BUSY</text>
<text x="37.7" y="224">ACK</text>
<text x="37.7" y="229">POUT</text>
<text x="37.7" y="231.6">SELECT</text>
<text x="192" y="228.4" transform="rotate(-90 192 228.4)">ICSP</text>
<text x="36.8" y="238.9">RST</text>
<text x="21.9" y="241.7" transform="rotate(-90 21.9 241.7)">Amiga Parallel Port</text>
<text x="64.4" y="246.5">A500/2000</text>
</g>
<text font-size="2.9" fill="#800000" x="185" y="270.9">1.1</text>
<g font-size="2.5" fill="#808080">
<text x="168.2" y="51.5">1</text>
<text x="80.3" y="58.2">10</text>
<text x="87.4" y="59.3">RST</text>
<text x="97.4" y="59.3">LEDA</text>
<text x="107.7" y="58.2">27</text>
<text x="168.2" y="54.1">4</text>
<text x="168.2" y="56.6">2</text>
<text x="80.3" y="65.8">25</text>
<text x="81.5" y="60.7">9</text>
<text x="87.4" y="61.9">CS</text>
<text x="97.4" y="61.9">LEDB</text>
<text x="107.7" y="65.8">13</text>
<text x="107.7" y="60.7">26</text>
<text x="168.2" y="61.7">3</text>
<text x="168.2" y="64.2">5</text>
<text x="80.3" y="70.9">23</text>
<text x="80.3" y="68.4">24</text>
<text x="87.4" y="69.5">OSC2</text>
<text x="87.4" y="66.9">VDDOSCTPIN+</text>
<text x="97.4" y="69.5">TPIN-</text>
<text x="107.7" y="68.4">12</text>
<text x="166.2" y="69.3">8*3</text>
<text x="168.2" y="66.8">6</text>
<text x="80.3" y="73.4">22</text>
<text x="87.4" y="74.6">VSSOSTCPOUT+</text>
<text x="87.4" y="72">OSC1</text>
<text x="95" y="77.1">TPOUT-</text>
<text x="107.7" y="76">16</text>
<text x="107.7" y="73.4">17</text>
<text x="157.5" y="74.1">12</text>
<text x="168.2" y="74.1">11</text>
<text x="80.3" y="83.6">19</text>
<text x="80.3" y="81.1">20</text>
<text x="80.3" y="78.5">28</text>
<text x="87.4" y="82.2">VDDPLL</text>
<text x="87.4" y="79.6">VDD</text>
<text x="98.6" y="82.2">SCK</text>
<text x="107.7" y="81.1">8</text>
<text x="107.7" y="83.6">7</text>
<text x="158.4" y="78.2">9</text>
<text x="167.9" y="78.2">10</text>
<text x="80.3" y="86.1">15</text>
<text x="87.4" y="87.3">VDDTX</text>
<text x="87.4" y="84.7">VDDRX</text>
<text x="97.6" y="84.7">MOSI</text>
<text x="97.6" y="87.3">MISO</text>
<text x="107.7" y="86.1">6</text>
<text x="80.3" y="91.2">14</text>
<text x="81.5" y="93.8">1</text>
<text x="87.4" y="92.3">RBIAS</text>
<text x="87.4" y="94.9">VCAP CLKOUT</text>
<text x="99.6" y="92.3">INT</text>
<text x="107.7" y="91.2">4</text>
<text x="107.7" y="93.8">3</text>
<text x="80.3" y="101.4">21</text>
<text x="81.5" y="98.8">2</text>
<text x="87.4" y="100">VSS</text>
<text x="98.1" y="100">WOL</text>
<text x="107.7" y="98.8">5</text>
<text x="80.3" y="103.9">11</text>
<text x="80.3" y="106.5">18</text>
<text x="87.4" y="105">VSSRX</text>
<text x="87.4" y="107.6">VSSTX</text>
<text x="87.4" y="102.5">VSSPLL</text>
<text x="65.1" y="142.6">20</text>
<text x="66.3" y="140.1">4</text>
<text x="72.1" y="143.8">VCC</text>
<text x="72.1" y="141.2">VCCIO</text>
<text x="88.3" y="143.8">RXD</text>
<text x="88.6" y="141.2">TXD</text>
<text x="97.5" y="140.1">1</text>
<text x="97.5" y="142.6">5</text>
<text x="131.4" y="142.6">17</text>
<text x="138.5" y="143.8">PB5_SCK</text>
<text x="157.2" y="143.8">RESET</text>
<text x="168.9" y="142.6">29</text>
<text x="88.6" y="146.3">RTS</text>
<text x="88.6" y="148.8">CTS</text>
<text x="97.5" y="145.2">3</text>
<text x="97.5" y="147.7">11</text>
<text x="131.4" y="147.7">15</text>
<text x="131.4" y="145.2">16</text>
<text x="138.5" y="148.8">PB3_MOSI0</text>
<text x="138.5" y="146.3">PB4_MISO0</text>
<text x="23.5" y="155.3">1</text>
<text x="65.1" y="152.8">17</text>
<text x="72.1" y="153.9">3V3OUT</text>
<text x="88.3" y="153.9">DSR</text>
<text x="88.5" y="151.4">DTR</text>
<text x="97.5" y="150.3">2</text>
<text x="97.5" y="152.8">9</text>
<text x="97.5" y="155.3">10</text>
<text x="131.4" y="155.3">12</text>
<text x="131.4" y="152.8">13</text>
<text x="131.4" y="150.3">14</text>
<text x="138.5" y="153.9">PB1_OC1A</text>
<text x="138.5" y="151.4">PB2_OC1B</text>
<text x="18" y="161.5">D+</text>
<text x="18.5" y="159">D-</text>
<text x="19.5" y="156.5">+</text>
<text x="23.5" y="160.4">3</text>
<text x="23.5" y="157.9">2</text>
<text x="65.1" y="157.9">16</text>
<text x="72.1" y="159">USBDM</text>
<text x="88.2" y="156.5">DCD</text>
<text x="90.7" y="159">RI</text>
<text x="97.5" y="157.9">6</text>
<text x="131.4" y="160.4">22</text>
<text x="138.5" y="161.5">ADC7</text>
<text x="138.5" y="156.5">PB0_ICP</text>
<text x="157.8" y="159">XTAL2</text>
<text x="168.9" y="157.9">8</text>
<text x="20.1" y="164.1">-</text>
<text x="23.5" y="163">5</text>
<text x="65.1" y="163">15</text>
<text x="72.1" y="164.1">USBDP</text>
<text x="85.7" y="166.6">CBUS0</text>
<text x="97.5" y="165.5">23</text>
<text x="131.4" y="165.5">28</text>
<text x="131.4" y="163">19</text>
<text x="138.5" y="166.6">PC5_SCL</text>
<text x="138.5" y="164.1">ADC6</text>
<text x="157.8" y="166.6">XTAL1</text>
<text x="168.9" y="165.5">7</text>
<text x="65.1" y="170.6">19</text>
<text x="66.3" y="168">8</text>
<text x="72.1" y="171.7">/RESET</text>
<text x="72.1" y="169.2">NC</text>
<text x="85.7" y="169.2">CBUS1</text>
<text x="85.7" y="171.7">CBUS2</text>
<text x="97.5" y="168">22</text>
<text x="97.5" y="170.6">13</text>
<text x="97.5" y="173.1">14</text>
<text x="131.4" y="173.1">25</text>
<text x="131.4" y="170.6">26</text>
<text x="131.4" y="168">27</text>
<text x="138.5" y="171.7">PC3_ADC3</text>
<text x="138.5" y="169.2">PC4_SDA</text>
<text x="168.9" y="173.1">20</text>
<text x="65.1" y="175.7">27</text>
<text x="72.1" y="176.8">XTIN</text>
<text x="85.7" y="174.2">CBUS3</text>
<text x="85.7" y="176.8">CBUS4</text>
<text x="97.5" y="175.7">12</text>
<text x="131.4" y="178.2">23</text>
<text x="131.4" y="175.7">24</text>
<text x="138.5" y="179.3">PC0_ADC0</text>
<text x="138.5" y="176.8">PC1_ADC1</text>
<text x="138.5" y="174.2">PC2_ADC2</text>
<text x="158.4" y="176.8">AVCC</text>
<text x="158.6" y="174.2">AREF</text>
<text x="168.9" y="175.7">18</text>
<text x="65.1" y="183.3">24</text>
<text x="65.1" y="180.7">28</text>
<text x="72.1" y="184.4">NC</text>
<text x="72.1" y="181.9">XTOUT</text>
<text x="88.1" y="184.4">GND</text>
<text x="97.5" y="183.3">21</text>
<text x="97.5" y="185.8">18</text>
<text x="131.4" y="185.8">10</text>
<text x="131.4" y="183.3">11</text>
<text x="138.5" y="184.4">PD7_AIN1</text>
<text x="159.8" y="184.4">VCC</text>
<text x="168.9" y="185.8">6</text>
<text x="168.9" y="183.3">4</text>
<text x="65.1" y="190.9">26</text>
<text x="88.1" y="186.9">GND</text>
<text x="88.1" y="189.5">GND</text>
<text x="97.5" y="190.9">25</text>
<text x="97.5" y="188.4">7</text>
<text x="132.6" y="190.9">2</text>
<text x="132.6" y="188.4">9</text>
<text x="138.5" y="189.5">PD5_T1</text>
<text x="138.5" y="186.9">PD6_AIN0</text>
<text x="159.8" y="186.9">VCC</text>
<text x="168.9" y="190.9">3</text>
<text x="72.1" y="192">TEST</text>
<text x="86.7" y="192">AGND</text>
<text x="131.4" y="196">32</text>
<text x="132.6" y="193.4">1</text>
<text x="138.5" y="197.1">PD2_INT0</text>
<text x="138.5" y="194.6">PD3-INT1</text>
<text x="138.5" y="192">PD4_T0</text>
<text x="159.5" y="192">GND</text>
<text x="159.5" y="194.6">GND</text>
<text x="159.5" y="197.1">GND</text>
<text x="168.9" y="193.4">5</text>
<text x="168.9" y="196">21</text>
<text x="29.8" y="201.9">1</text>
<text x="131.4" y="201.1">30</text>
<text x="131.4" y="198.5">31</text>
<text x="138.5" y="202.2">PD0_RXD</text>
<text x="138.5" y="199.6">PD1_TXD</text>
<text x="29.8" y="204.4">2</text>
<text x="29.8" y="206.9">3</text>
<text x="29.8" y="209.5">4</text>
<text x="29.8" y="212">5</text>
<text x="29.8" y="214.6">6</text>
<text x="29.8" y="217.1">7</text>
<text x="29.8" y="219.6">8</text>
<text x="108.9" y="220.7">3</text>
<text x="108.9" y="218.2">1</text>
<text x="112.8" y="221.9">EN</text>
<text x="112.8" y="219.3">VIN VOUT</text>
<text x="126" y="218.2">5</text>
<text x="183.6" y="220.3">1</text>
<text x="28.6" y="224.7">10</text>
<text x="28.6" y="227.3">11</text>
<text x="29.8" y="222.2">9</text>
<text x="108.9" y="223.3">2</text>
<text x="112.8" y="224.4">GND</text>
<text x="120.2" y="224.4">NC</text>
<text x="126" y="223.3">4</text>
<text x="183.6" y="222.8">2</text>
<text x="183.6" y="225.3">3</text>
<text x="183.6" y="227.9">4</text>
<text x="28.6" y="229.8">12</text>
<text x="28.6" y="232.3">13</text>
<text x="183.6" y="230.4">5</text>
<text x="183.6" y="233">6</text>
<text x="28.6" y="234.9">14</text>
<text x="28.6" y="237.4">15</text>
<text x="28.6" y="240">16</text>
<text x="28.6" y="242.5">17</text>
<text x="28.6" y="245">18</text>
<text x="28.6" y="247.6">19</text>
<text x="28.6" y="250.1">20</text>
<text x="28.6" y="252.6">21</text>
<text x="28.6" y="255.2">22</text>
<text x="28.6" y="257.7">23</text>
<text x="28.6" y="260.3">24</text>
<text x="28.6" y="262.8">25</text>
</g>
<g font-size="2.1" fill="#800000">
<text x="170.6" y="52.5">TD+</text>
<text x="184.4" y="52.5">J1</text>
<text x="170.6" y="55.1">TCT</text>
<text x="170.6" y="57.6">TD-</text>
<text x="184.4" y="55.1">J4</text>
<text x="184.4" y="57.6">J5</text>
<text x="184.4" y="59.5">J2</text>
<text x="170.6" y="62.7">RD+</text>
<text x="170.6" y="65.2">RCT</text>
<text x="184.4" y="62.7">J3</text>
<text x="184.4" y="65.2">J7</text>
<text x="170.6" y="67.8">RD-</text>
<text x="184.4" y="67.8">J8</text>
<text x="184.4" y="69.7">J6</text>
<text x="138.7" y="92.6" transform="rotate(-90 138.7 92.6)">G</text>
<text x="138.7" y="97.5" transform="rotate(-90 138.7 97.5)">S</text>
<text x="147.6" y="97.6" transform="rotate(-90 147.6 97.6)">D</text>
<text x="138.4" y="113.4" transform="rotate(-90 138.4 113.4)">S</text>
<text x="138.4" y="108.5" transform="rotate(-90 138.4 108.5)">G</text>
<text x="147.3" y="113.5" transform="rotate(-90 147.3 113.5)">D</text>
<text x="46.2" y="165.9">+</text>
<text x="135.4" y="223.3">+</text>
</g>
<g font-size="2.1" fill="#808080">
<text x="41" y="59.5">22pF</text>
<text x="42.3" y="57">C.1</text>
<text x="85" y="55.4">U.1</text>
<text x="122.5" y="59.2" transform="rotate(-90 122.5 59.2)">R.1</text>
<text x="123.4" y="54.4" transform="rotate(-90 123.4 54.4)">49R</text>
<text x="125" y="59.2" transform="rotate(-90 125 59.2)">R.2</text>
<text x="126" y="54.4" transform="rotate(-90 126 54.4)">49R</text>
<text x="127.6" y="59.2" transform="rotate(-90 127.6 59.2)">R.3</text>
<text x="128.5" y="54.4" transform="rotate(-90 128.5 54.4)">49R</text>
<text x="130.1" y="59.2" transform="rotate(-90 130.1 59.2)">R.4</text>
<text x="131.1" y="54.4" transform="rotate(-90 131.1 54.4)">49R</text>
<text x="42.3" y="70.6">C.2</text>
<text x="48.8" y="67.8" transform="rotate(-90 48.8 67.8)">Q1</text>
<text x="56.5" y="67.8" transform="rotate(-90 56.5 67.8)">25Mhz</text>
<text x="41" y="73.2">22pF</text>
<text x="174.1" y="74.1">330R</text>
<text x="180.3" y="75.1">R.5</text>
<text x="53" y="81.7" transform="rotate(-90 53 81.7)">1µF</text>
<text x="55.5" y="81.7" transform="rotate(-90 55.5 81.7)">C.3</text>
<text x="57.4" y="81.7" transform="rotate(-90 57.4 81.7)">1µF</text>
<text x="60" y="81.7" transform="rotate(-90 60 81.7)">C.4</text>
<text x="61.9" y="81.7" transform="rotate(-90 61.9 81.7)">1µF</text>
<text x="64.4" y="81.7" transform="rotate(-90 64.4 81.7)">C.5</text>
<text x="66.3" y="81.7" transform="rotate(-90 66.3 81.7)">1µF</text>
<text x="68.8" y="81.7" transform="rotate(-90 68.8 81.7)">C.6</text>
<text x="70.7" y="81.7" transform="rotate(-90 70.7 81.7)">1µF</text>
<text x="73.3" y="81.7" transform="rotate(-90 73.3 81.7)">C.7</text>
<text x="174.1" y="78.2">330R</text>
<text x="180.3" y="79.2">R.6</text>
<text x="136.5" y="90" transform="rotate(-90 136.5 90)">10K</text>
<text x="150.4" y="90" transform="rotate(-90 150.4 90)">10K</text>
<text x="62.9" y="91.3">1K</text>
<text x="67" y="92.2">R.7</text>
<text x="135.5" y="94.7" transform="rotate(-90 135.5 94.7)">R.8</text>
<text x="149.5" y="94.7" transform="rotate(-90 149.5 94.7)">R.9</text>
<text x="69.2" y="96">1µF</text>
<text x="69.2" y="98.6">C.8</text>
<text x="136.1" y="105.9" transform="rotate(-90 136.1 105.9)">10K</text>
<text x="141.7" y="108" transform="rotate(-90 141.7 108)">2N7002</text>
<text x="146.1" y="104.3" transform="rotate(-90 146.1 104.3)">T.1</text>
<text x="150.1" y="105.9" transform="rotate(-90 150.1 105.9)">10K</text>
<text x="85" y="111.9">ENC28J60</text>
<text x="135.2" y="110.6" transform="rotate(-90 135.2 110.6)">R.10</text>
<text x="149.2" y="110.6" transform="rotate(-90 149.2 110.6)">R.11</text>
<text x="141.4" y="123.9" transform="rotate(-90 141.4 123.9)">2N7002</text>
<text x="145.8" y="120.2" transform="rotate(-90 145.8 120.2)">T.2</text>
<text x="175.2" y="131.9" transform="rotate(-90 175.2 131.9)">1K</text>
<text x="69.8" y="137.3">U.2</text>
<text x="163.8" y="137.9">U.3</text>
<text x="174.2" y="136.6" transform="rotate(-90 174.2 136.6)">R.12</text>
<text x="35.3" y="142.4">FB.1</text>
<text x="44.7" y="140.8">FB</text>
<text x="105.3" y="150">100nF</text>
<text x="16.8" y="153.8">X.1</text>
<text x="54.6" y="155.1">100nF</text>
<text x="62.2" y="155.1">C.10</text>
<text x="105.3" y="152.5">C.9</text>
<text x="189.2" y="154.4">C.11</text>
<text x="175.8" y="159.2" transform="rotate(-90 175.8 159.2)">1M</text>
<text x="189.2" y="157">22pF</text>
<text x="16.8" y="166.5">USB-MICRO</text>
<text x="176.8" y="164" transform="rotate(-90 176.8 164)">R.13</text>
<text x="179" y="165.2" transform="rotate(-90 179 165.2)">16Mhz</text>
<text x="186.6" y="165.2" transform="rotate(-90 186.6 165.2)">Q2</text>
<text x="36.5" y="172.8" transform="rotate(-90 36.5 172.8)">C.12</text>
<text x="39" y="173.1" transform="rotate(-90 39 173.1)">10nF</text>
<text x="47.3" y="173.4" transform="rotate(-90 47.3 173.4)">C.13</text>
<text x="53" y="172.8" transform="rotate(-90 53 172.8)">C.14</text>
<text x="55.5" y="173.1" transform="rotate(-90 55.5 173.1)">47pF</text>
<text x="58.1" y="172.8" transform="rotate(-90 58.1 172.8)">C.15</text>
<text x="60.6" y="173.1" transform="rotate(-90 60.6 173.1)">47pF</text>
<text x="105.3" y="172.8" transform="rotate(-90 105.3 172.8)">560R</text>
<text x="108.8" y="172.8" transform="rotate(-90 108.8 172.8)">560R</text>
<text x="189.2" y="170.6">22pF</text>
<text x="189.2" y="168.1">C.16</text>
<text x="49.8" y="177.4" transform="rotate(-90 49.8 177.4)">10µF/10V</text>
<text x="104.4" y="177.6" transform="rotate(-90 104.4 177.6)">R.14</text>
<text x="107.9" y="177.6" transform="rotate(-90 107.9 177.6)">R.15</text>
<text x="105.7" y="185.9" transform="rotate(-90 105.7 185.9)">TXD</text>
<text x="109.2" y="185.9" transform="rotate(-90 109.2 185.9)">RXD</text>
<text x="25.7" y="197.3">X.5</text>
<text x="25.7" y="197.3">X.3</text>
<text x="109.8" y="204" transform="rotate(-90 109.8 204)">LED_GREEN</text>
<text x="150.2" y="201.4">ATMEGA328P_P</text>
<text x="104.4" y="204.3" transform="rotate(-90 104.4 204.3)">LED_GREEN</text>
<text x="110.4" y="215.4">U.4</text>
<text x="186.2" y="215.1">X.4</text>
<text x="104.4" y="224" transform="rotate(-90 104.4 224)">C.17</text>
<text x="133.6" y="224" transform="rotate(-90 133.6 224)">C.18</text>
<text x="104.4" y="231.5" transform="rotate(-90 104.4 231.5)">100nF</text>
<text x="110.4" y="228.1">TLV755P-3V3</text>
<text x="133.6" y="231.5" transform="rotate(-90 133.6 231.5)">100nF</text>
<text x="136.5" y="230.9" transform="rotate(-90 136.5 230.9)">C.19</text>
<text x="139" y="234.9" transform="rotate(-90 139 234.9)">10µF/10V</text>
<text x="169.3" y="237.3">06POL_2REIHIG_STIFT</text>
<text x="86" y="244.6" transform="rotate(-90 86 244.6)">560R</text>
<text x="85" y="249.3" transform="rotate(-90 85 249.3)">R.17</text>
<text x="83.8" y="263.3" transform="rotate(-90 83.8 263.3)">VCC</text>
<text x="25.7" y="267.1">25POL_PCB</text>
<text x="25.7" y="267.1">25POL_SMALL</text>
<text x="88.2" y="264.9" transform="rotate(-90 88.2 264.9)">LED_GREEN</text>
</g>
<g font-size="1.2" fill="#800000">
<text x="156.8" y="69.3">0V</text>
<text x="40.3" y="75.7" transform="rotate(-90 40.3 75.7)">0V</text>
<text x="77.1" y="73.5">0V</text>
<text x="187.6" y="75.5">0V</text>
<text x="187.6" y="79.6">0V</text>
<text x="71.1" y="87.5" transform="rotate(-90 71.1 87.5)">0V</text>
<text x="59" y="100.8" transform="rotate(-90 59 100.8)">0V</text>
<text x="75.8" y="110" transform="rotate(-90 75.8 110)">0V</text>
<text x="24.2" y="151.9" transform="rotate(-90 24.2 151.9)">0V</text>
<text x="55.5" y="152.8">0V</text>
<text x="29.5" y="167.1" transform="rotate(-90 29.5 167.1)">0V</text>
<text x="22.8" y="168.4" transform="rotate(-90 22.8 168.4)">0V</text>
<text x="194.7" y="173.2" transform="rotate(-90 194.7 173.2)">0V</text>
<text x="36.8" y="179.8" transform="rotate(-90 36.8 179.8)">0V</text>
<text x="47.6" y="179.8" transform="rotate(-90 47.6 179.8)">0V</text>
<text x="53.3" y="179.8" transform="rotate(-90 53.3 179.8)">0V</text>
<text x="58.4" y="179.8" transform="rotate(-90 58.4 179.8)">0V</text>
<text x="61.5" y="193.5" transform="rotate(-90 61.5 193.5)">0V</text>
<text x="101.2" y="194.1" transform="rotate(-90 101.2 194.1)">0V</text>
<text x="173.9" y="196">0V</text>
<text x="172.3" y="233.3">0V</text>
<text x="102.2" y="234.4" transform="rotate(-90 102.2 234.4)">0V</text>
<text x="106.3" y="234.4" transform="rotate(-90 106.3 234.4)">0V</text>
<text x="131.4" y="234.4" transform="rotate(-90 131.4 234.4)">0V</text>
<text x="136.8" y="234.4" transform="rotate(-90 136.8 234.4)">0V</text>
<text x="84.1" y="268.1" transform="rotate(-90 84.1 268.1)">0V</text>
<text x="45.7" y="270.6" transform="rotate(-90 45.7 270.6)">0V</text>
</g>
<g font-size="1" fill="#800000">
<text x="158" y="43.5" transform="rotate(-90 158 43.5)">+3.3V/DC</text>
<text x="139.1" y="49.3">+3.3V/DC</text>
<text x="69.5" y="58.9">RST</text>
<text x="69.5" y="61.4">CS</text>
<text x="69.5" y="66.5">+3.3V/DC</text>
<text x="41.2" y="79.2">+3.3V/DC</text>
<text x="120.4" y="81.7">SCK</text>
<text x="119.7" y="84.2">MOSI</text>
<text x="124.1" y="86.5">+3.3V/DC</text>
<text x="157.3" y="86.5">+5V/DC</text>
<text x="159" y="99.2">MISO</text>
<text x="123.8" y="102.4">+3.3V/DC</text>
<text x="157" y="102.3">+5V/DC</text>
<text x="159" y="115.1">INT</text>
<text x="67.9" y="130.3">+5V/DC</text>
<text x="182.4" y="128.4">+5V/DC</text>
<text x="121.9" y="143.3">SCK</text>
<text x="181.7" y="143.3">RST</text>
<text x="121.9" y="145.9">MISO</text>
<text x="121.9" y="148.4">MOSI</text>
<text x="111.1" y="150.9">RST</text>
<text x="121.9" y="153.5">SELECT</text>
<text x="121.9" y="150.9">CS</text>
<text x="121.9" y="156">ACK</text>
<text x="121.9" y="166.2">DP5</text>
<text x="121.9" y="173.8">DP2</text>
<text x="121.9" y="171.3">DP3</text>
<text x="121.9" y="168.7">DP4</text>
<text x="63.4" y="179.5" transform="rotate(-90 63.4 179.5)">+5V/DC</text>
<text x="121.9" y="178.9">DP0</text>
<text x="121.9" y="176.3">DP1</text>
<text x="181.7" y="176.3">+5V/DC</text>
<text x="121.9" y="184">DP7</text>
<text x="121.9" y="191.6">BUSY</text>
<text x="121.9" y="186.5">DP6</text>
<text x="121.9" y="189">POUT</text>
<text x="181.7" y="186.5">+5V/DC</text>
<text x="121.9" y="194.1">STROBE</text>
<text x="121.9" y="196.6">INT</text>
<text x="55.2" y="201.4">/STROBE</text>
<text x="55.2" y="204">DP0</text>
<text x="107.6" y="202" transform="rotate(-90 107.6 202)">+5V/DC</text>
<text x="55.2" y="206.5">DP1</text>
<text x="55.2" y="209">DP2</text>
<text x="55.2" y="211.6">DP3</text>
<text x="55.2" y="214.1">DP4</text>
<text x="55.2" y="216.6">DP5</text>
<text x="55.2" y="219.2">DP6</text>
<text x="55.2" y="221.7">DP7</text>
<text x="93.9" y="218.9">+5V/DC</text>
<text x="141.2" y="218.9">+3.3V/DC</text>
<text x="165" y="219.8">MISO</text>
<text x="55.2" y="224.3">ACK</text>
<text x="55.2" y="226.8">BUSY</text>
<text x="165" y="222.4">+5V/DC</text>
<text x="165" y="227.4">MOSI</text>
<text x="165" y="224.9">SCK</text>
<text x="55.2" y="229.3">POUT</text>
<text x="55.2" y="231.9">SELECT</text>
<text x="165" y="230">RST</text>
<text x="55.2" y="239.5">RST</text>
<text x="84.7" y="235.2" transform="rotate(-90 84.7 235.2)">+5V/DC</text>
</g>
</svg>
